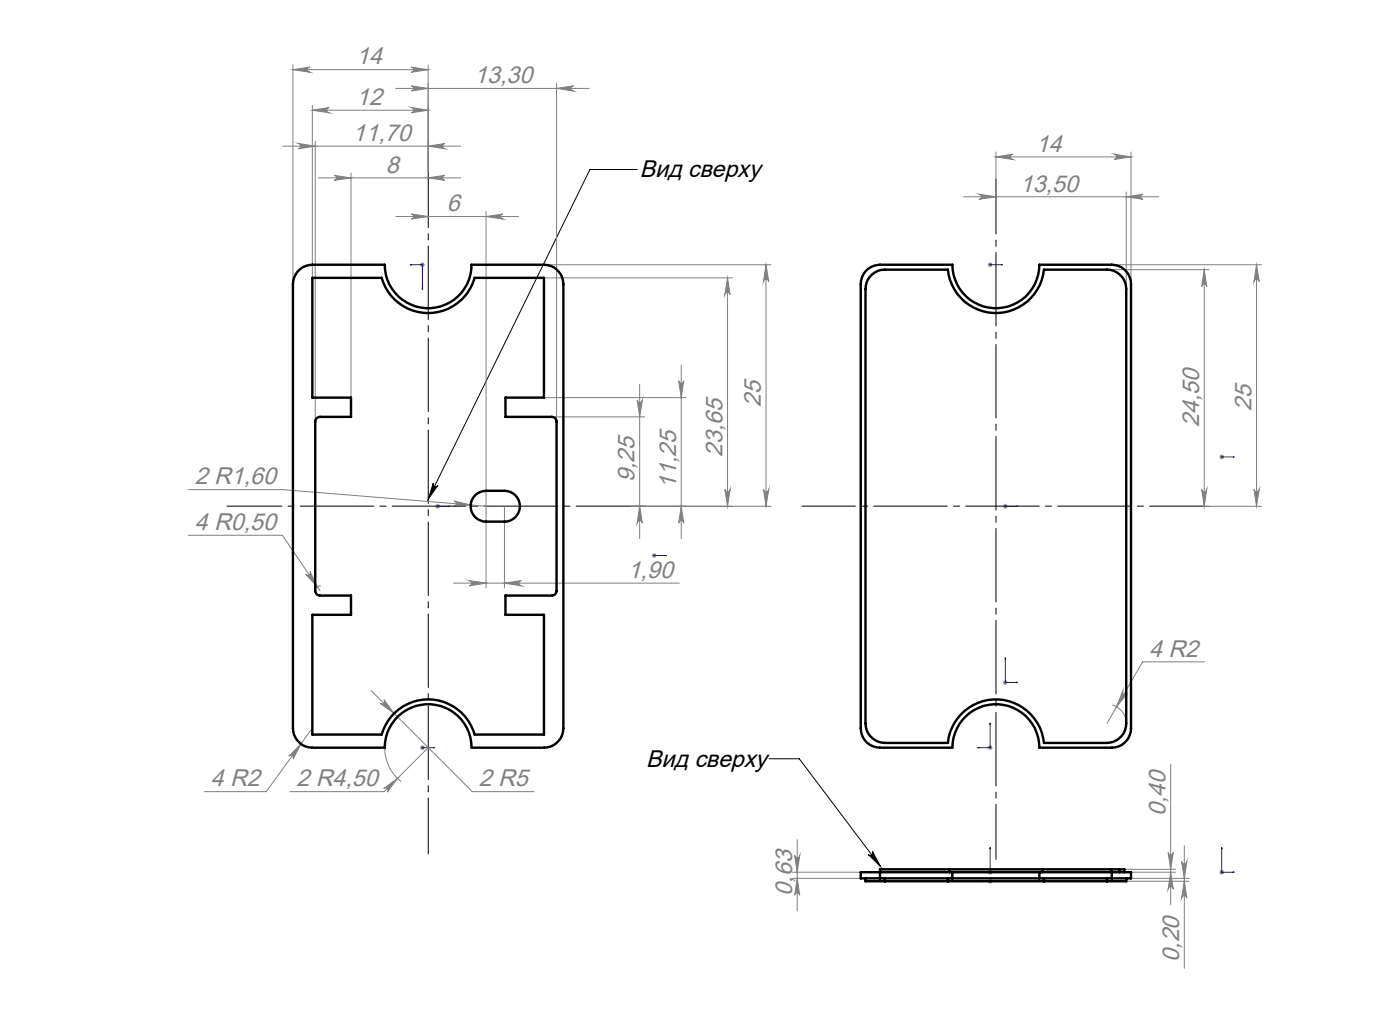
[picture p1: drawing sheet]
<svg xmlns="http://www.w3.org/2000/svg" width="290mm" height="210mm" viewBox="0 0 290 210" stroke-linecap="round" stroke-linejoin="round" font-family="sans-serif">
<path d="M132 35.1h-9.8l-33.5 68.3M89.7 100.1a.53 .53 0 0 0 .3 .6 .53 .53 0 0 0 .7-.2l-2 2.9zM159.3 157.1h6.3l16.8 22.3M179.8 177a.54 .54 0 0 0 .8 0 .54 .54 0 0 0 .1-.7l1.7 3.1z" fill="none" stroke="#000" stroke-width=".21"/>
<g fill="none" stroke="#00f" stroke-width=".21">
<path d="M84.9 54.8h2.6v5.1M84.9 54.8h.3v.1zM87.4 59.7h.2l-.1 .2zM205 54.8h.1zM205.1 54.8h.1M205.1 54.8h2.5M207.6 54.8h-.2h.2M253 94.6h.2zM253.1 94.6h.1M253.1 94.6h2.6M255.7 94.6h-.3h.3M90.6 104.8h.1z"/>
<path d="M90.7 104.8h.1M90.7 104.8h2.5M93.2 104.8h-.2h.2M135.4 115h.2zM135.5 115h.1M135.5 115h2.5M138 115h-.2h.2M208.2 104.8h.1zM208.2 104.8h.1M208.2 104.8h2.6M210.8 104.8h-.3h.3M208.2 136.2l.1 .3h-.1z"/>
<path d="M208.2 136.2v5.1h2.6M87.4 154.8h.2zM87.5 154.8h.1M87.5 154.8h2.5M90 154.8h-.2h.2M202.5 154.8h.3v.1zM205.1 149.7l-.1 .3zM205.1 149.7v5.1h-2.6M210.5 141.3h.3l-.3 .1zM205.1 175.5l-.1 .3zM205.1 175.5v5.1h2.5M253.1 175.5l.1 .3z"/>
<path d="M253.1 175.5v5.1h2.6M202.5 182.5h.3h-.3M202.5 182.5h2.6M205 182.5h.1zM205.1 182.5h.1M207.4 180.6h.2l-.2 .1zM255.4 180.6h.3l-.3 .1z"/>
</g>
<g fill="none" stroke="#808080" stroke-width=".21">
<path d="M60.7 14.4l3.5-.5a.53 .53 0 0 0-.5 .5 .53 .53 0 0 0 .5 .6zM60.7 13.4v45.4M60.7 14.4h28M82 18.3h40M85.2 13.9l3.5 .5-3.5 .6a.53 .53 0 0 0 .5-.6 .53 .53 0 0 0-.5-.5zM85.2 17.8l3.5 .5-3.5 .5a.53 .53 0 0 0 .5-.5 .53 .53 0 0 0-.5-.5zM88.7 13.4v22.1M115.3 17.3v70M115.3 18.3l3.5-.5a.53 .53 0 0 0-.5 .5 .53 .53 0 0 0 .5 .5zM58.6 30.3h36.8M61.8 29.7l3.5 .6-3.5 .5a.55 .55 0 0 0 .5-.5 .55 .55 0 0 0-.5-.6zM64.7 21.8v35.7"/>
<path d="M64.7 22.8h24M64.7 22.8l3.5-.5a.55 .55 0 0 0-.5 .5 .55 .55 0 0 0 .5 .6zM65.3 29.2v58.1M66 36.8h29.4M69.2 36.3l3.5 .5-3.5 .6a.53 .53 0 0 0 .5-.6 .53 .53 0 0 0-.5-.5zM72.7 35.8v46.5M85.2 22.3l3.5 .5-3.5 .6a.55 .55 0 0 0 .5-.6 .55 .55 0 0 0-.5-.5zM88.7 30.3l3.5-.6a.55 .55 0 0 0-.5 .6 .55 .55 0 0 0 .5 .5zM88.7 36.8l3.5-.5a.53 .53 0 0 0-.5 .5 .53 .53 0 0 0 .5 .6zM206.3 31.5v5.6M206.3 32.5h28M206.3 32.5l3.5-.6a.55 .55 0 0 0-.5 .6 .55 .55 0 0 0 .5 .5z"/>
<path d="M230.8 31.9l3.5 .6-3.5 .5a.55 .55 0 0 0 .5-.5 .55 .55 0 0 0-.5-.6zM233.3 39.8v20M234.3 31.5v27.3M82 44.8h25.4M85.2 44.3l3.5 .5-3.5 .6a.53 .53 0 0 0 .5-.6 .53 .53 0 0 0-.5-.5zM87 54.8h1M87.1 54.5l.7 .7M87.5 54.3v1M87.8 54.5l-.7 .7M100.7 43.8v78M100.7 44.8l3.5-.5a.53 .53 0 0 0-.5 .5 .53 .53 0 0 0 .5 .6zM112.7 54.8h47"/>
<path d="M112.7 57.5h39M150.7 57.5v47.3M150.7 57.5l.5 3.5a.55 .55 0 0 0-.5-.5 .55 .55 0 0 0-.6 .5zM158.7 54.8v50M158.7 54.8l.5 3.5a.55 .55 0 0 0-.5-.5 .55 .55 0 0 0-.5 .5zM199.6 40.7h40.4M202.8 40.2l3.5 .5-3.5 .6a.53 .53 0 0 0 .5-.6 .53 .53 0 0 0-.5-.5zM204.6 54.8h1M204.8 54.5l.7 .7M205.1 54.3v1M205.5 54.5l-.7 .7M229.3 55.8h21.1"/>
<path d="M230.3 54.8h31M233.3 40.7l3.5-.5a.53 .53 0 0 0-.5 .5 .53 .53 0 0 0 .5 .6zM249.4 55.8l.6 3.5a.53 .53 0 0 0-.6-.5 .53 .53 0 0 0-.5 .5zM249.4 55.8v49M260.3 54.8l.5 3.5a.55 .55 0 0 0-.5-.5 .55 .55 0 0 0-.5 .5zM260.3 54.8v50M132.5 79.6v32M140.6 78.8a.53 .53 0 0 0 .5 .6 .53 .53 0 0 0 .5-.6l-.5 3.5zM141.1 75.6v36M112.7 82.3h29.4M114.3 86.3h19.2M132 82.8a.55 .55 0 0 0 .5 .5 .55 .55 0 0 0 .6-.5l-.6 3.5z"/>
<path d="M252.6 94.6h1M252.7 94.3l.7 .7M253.1 94.1v1M253.4 94.3l-.7 .7M39 110.8h19.5l7.8 11.5M39 101.4h19.5l42.2 3.4M63.3 118.9a.54 .54 0 0 0 .7 .1 .54 .54 0 0 0 .2-.7l1.5 3.2zM90.1 104.8h1.1M90.3 104.5l.7 .7M90.7 104.3v1M91 104.5l-.7 .7M94.1 103.8l3.4 .8-3.5 .2a.53 .53 0 0 0 .5-.5 .53 .53 0 0 0-.4-.5z"/>
<path d="M104.5 104.8v17M130.7 104.8h29M132.5 104.8l.6 3.5a.55 .55 0 0 0-.6-.5 .55 .55 0 0 0-.5 .5zM135 115h1M135.1 114.7l.8 .7M135.5 114.6v.9M135.9 114.7l-.8 .7M141.1 104.8l.5 3.5a.53 .53 0 0 0-.5-.5 .53 .53 0 0 0-.5 .5zM150.1 101.3a.55 .55 0 0 0 .6 .6 .55 .55 0 0 0 .5-.6l-.5 3.5zM158.2 101.3a.55 .55 0 0 0 .5 .6 .55 .55 0 0 0 .5-.6l-.5 3.5zM207.8 104.8h.9M207.9 104.5l.7 .7"/>
<path d="M208.2 104.3v1M208.6 104.5l-.7 .7M248.9 101.3a.53 .53 0 0 0 .5 .6 .53 .53 0 0 0 .6-.6l-.6 3.5zM249.2 104.8h12.1M259.8 101.3a.55 .55 0 0 0 .5 .6 .55 .55 0 0 0 .5-.6l-.5 3.5zM66.5 121.4a.98 .98 0 0 0-1.2 .9M93.9 120.8h46.8M97.2 120.2l3.5 .6-3.5 .5a.55 .55 0 0 0 .5-.5 .55 .55 0 0 0-.5-.6zM104.5 120.8l3.5-.6a.55 .55 0 0 0-.5 .6 .55 .55 0 0 0 .5 .5zM249.5 137.1h-12.8l-7.4 12.7M62.3 154.1l-1.6 3.1a.53 .53 0 0 0-.1-.7 .53 .53 0 0 0-.8 .1zM64.7 150.8l-9.6 13.1h-12.8"/>
<path d="M76.9 143l20.9 20.9h12.8M79.5 144.9l2.1 2.8-2.8-2a.54 .54 0 0 0 .7-.1 .54 .54 0 0 0 0-.7zM79.7 154.8a8.8 8.8 0 0 0 3.4 7.1M87 154.8h1M87.1 154.5l.7 .7M87.5 154.3v1M87.8 154.5l-.7 .7M88.7 154.8l-9.1 9.1h-19.6M204.6 154.8h1M204.8 154.5l.7 .7M205.1 154.3v1M205.5 154.5l-.7 .7"/>
<path d="M207.8 141.3h.9M207.9 141l.7 .7M208.2 140.8v1M208.6 141l-.7 .7M230.4 146a4 4 0 0 1 2.9 3.8M232.6 143.1a.54 .54 0 0 0 .2 .7 .54 .54 0 0 0 .7-.2l-2.2 2.8zM242.5 158.3v29.1M79.5 163.3l2.8-2.1-2.1 2.8a.52 .52 0 0 0 0-.7 .52 .52 0 0 0-.7 0zM164.6 177.1a.53 .53 0 0 0 .5 .5 .53 .53 0 0 0 .6-.5l-.6 3.5zM165.1 173.9v14.7M242 176.5a.53 .53 0 0 0 .5 .5 .53 .53 0 0 0 .5-.5l-.5 3.5zM244.8 178.4a.55 .55 0 0 0 .5 .5 .55 .55 0 0 0 .6-.5l-.6 3.5z"/>
<path d="M245.3 175.2v25.3M164.1 180.6h14.2M164.1 181.9h14.2M165.1 181.9l.6 3.5a.53 .53 0 0 0-.6-.5 .53 .53 0 0 0-.5 .5zM183.3 182.5h63M183.3 181.9h63M204.6 180.6h1M204.8 182.1l.7 .7M204.8 180.3l.7 .7M205.1 180.1v1M205.1 182v1M205.5 182.1l-.7 .7"/>
<path d="M205.5 180.3l-.7 .7M232.9 180h10.6M234.3 180.6h9.2M242.5 180.6l.5 3.5a.53 .53 0 0 0-.5-.5 .53 .53 0 0 0-.5 .5zM245.3 182.5l.6 3.5a.55 .55 0 0 0-.6-.5 .55 .55 0 0 0-.5 .5zM252.6 180.6h1M252.7 180.3l.7 .7M253.1 180.1v1M253.4 180.3l-.7 .7"/>
</g>
<path d="M88.7 35.5v141.3" fill="none" stroke="#000" stroke-width=".21" stroke-dasharray="15.2 1.3 1.3 1.3" stroke-dashoffset="3.6"/>
<path d="M130.7 104.8h-83.7" fill="none" stroke="#000" stroke-width=".21" stroke-dasharray="15.2 1.3 1.3 1.3" stroke-dashoffset="3.9"/>
<path d="M206.3 37.1v140.9" fill="none" stroke="#000" stroke-width=".21" stroke-dasharray="15.2 1.3 1.3 1.3" stroke-dashoffset="3.8"/>
<path d="M249.2 104.8h-83.1" fill="none" stroke="#000" stroke-width=".21" stroke-dasharray="15.2 1.3 1.3 1.3" stroke-dashoffset="4.2"/>
<path d="M89.7 100.1a.53 .53 0 0 0 .3 .6 .53 .53 0 0 0 .7-.2l-2 2.9zM179.8 177a.54 .54 0 0 0 .8 0 .54 .54 0 0 0 .1-.7l1.7 3.1z" fill="#000"/>
<g fill="#00f">
<path d="M93 104.8h.2zM90.6 104.8h.1zM84.9 54.8h.3v.1zM87.4 59.7h.2l-.1 .2zM137.8 115h.2zM135.4 115h.2zM89.8 154.8h.2zM87.4 154.8h.2z"/>
<path d="M210.5 104.8h.3zM208.2 104.8h.1zM202.5 154.8l.3 .1v-.1zM205.1 149.7l-.1 .3zM255.4 94.6h.3zM253 94.6h.2zM207.4 54.8h.2zM205 54.8h.1zM210.5 141.3h.3l-.3 .1zM208.2 136.2l.1 .3h-.1zM202.5 182.5h.3zM205 182.5h.1zM255.4 180.6h.3l-.3 .1zM253.1 175.5l.1 .3zM207.4 180.6h.2l-.2 .1zM205.1 175.5l-.1 .3z"/>
</g>
<g fill="#808080">
<path d="M115.3 18.3l3.5-.5a.53 .53 0 0 0-.5 .5 .53 .53 0 0 0 .5 .5zM85.2 17.8l3.5 .5-3.5 .5a.53 .53 0 0 0 .5-.5 .53 .53 0 0 0-.5-.5zM100.7 44.8l3.5-.5a.53 .53 0 0 0-.5 .5 .53 .53 0 0 0 .5 .6zM85.2 44.3l3.5 .5-3.5 .6a.53 .53 0 0 0 .5-.6 .53 .53 0 0 0-.5-.5zM233.3 40.7l3.5-.5a.53 .53 0 0 0-.5 .5 .53 .53 0 0 0 .5 .6zM202.8 40.2l3.5 .5-3.5 .6a.53 .53 0 0 0 .5-.6 .53 .53 0 0 0-.5-.5zM230.8 31.9l3.5 .6-3.5 .5a.55 .55 0 0 0 .5-.5 .55 .55 0 0 0-.5-.6zM206.3 32.5l3.5-.6a.55 .55 0 0 0-.5 .6 .55 .55 0 0 0 .5 .5z"/>
<path d="M60.7 14.4l3.5-.5a.53 .53 0 0 0-.5 .5 .53 .53 0 0 0 .5 .6zM85.2 13.9l3.5 .5-3.5 .6a.53 .53 0 0 0 .5-.6 .53 .53 0 0 0-.5-.5zM79.5 163.3a.52 .52 0 0 1 .7 0 .52 .52 0 0 1 0 .7l2.1-2.8zM79.5 144.9a.54 .54 0 0 1 0 .7 .54 .54 0 0 1-.7 .1l2.8 2zM62.3 154.1l-2.5 2.5a.53 .53 0 0 1 .8-.1 .53 .53 0 0 1 .1 .7zM63.3 118.9l2.4 2.6-1.5-3.2a.53 .53 0 0 1-.1 .8 .53 .53 0 0 1-.8-.2zM94.1 103.8a.53 .53 0 0 1 .4 .5 .53 .53 0 0 1-.5 .5l3.5-.2zM97.2 120.2l3.5 .6-3.5 .5a.55 .55 0 0 0 .5-.5 .55 .55 0 0 0-.5-.6zM104.5 120.8l3.5-.6a.55 .55 0 0 0-.5 .6 .55 .55 0 0 0 .5 .5zM232.6 143.1l-1.3 3.3 2.2-2.8a.54 .54 0 0 1-.7 .2 .54 .54 0 0 1-.2-.7z"/>
<path d="M64.7 22.8l3.5-.5a.55 .55 0 0 0-.5 .5 .55 .55 0 0 0 .5 .6zM85.2 22.3l3.5 .5-3.5 .6a.55 .55 0 0 0 .5-.6 .55 .55 0 0 0-.5-.5z"/>
<path d="M61.8 29.7l3.5 .6-3.5 .5a.55 .55 0 0 0 .5-.5 .55 .55 0 0 0-.5-.6zM88.7 30.3l3.5-.6a.55 .55 0 0 0-.5 .6 .55 .55 0 0 0 .5 .5z"/>
<path d="M69.2 36.3l3.5 .5-3.5 .6a.53 .53 0 0 0 .5-.6 .53 .53 0 0 0-.5-.5zM88.7 36.8l3.5-.5a.53 .53 0 0 0-.5 .5 .53 .53 0 0 0 .5 .6z"/>
<path d="M248.9 101.3a.53 .53 0 0 0 .5 .6 .53 .53 0 0 0 .6-.6l-.6 3.5zM249.4 55.8l.6 3.5a.53 .53 0 0 0-.6-.5 .53 .53 0 0 0-.5 .5zM259.8 101.3a.55 .55 0 0 0 .5 .6 .55 .55 0 0 0 .5-.6l-.5 3.5zM260.3 54.8l.5 3.5a.55 .55 0 0 0-.5-.5 .55 .55 0 0 0-.5 .5zM242.5 180.6l.5 3.5a.53 .53 0 0 0-.5-.5 .53 .53 0 0 0-.5 .5zM242 176.5a.53 .53 0 0 0 .5 .5 .53 .53 0 0 0 .5-.5l-.5 3.5zM165.1 181.9l.6 3.5a.53 .53 0 0 0-.6-.5 .53 .53 0 0 0-.5 .5zM164.6 177.1a.53 .53 0 0 0 .5 .5 .53 .53 0 0 0 .6-.5l-.6 3.5z"/>
<path d="M132.5 104.8l.6 3.5a.55 .55 0 0 0-.6-.5 .55 .55 0 0 0-.5 .5zM132 82.8a.55 .55 0 0 0 .5 .5 .55 .55 0 0 0 .6-.5l-.6 3.5zM141.1 104.8l.5 3.5a.53 .53 0 0 0-.5-.5 .53 .53 0 0 0-.5 .5zM140.6 78.8a.53 .53 0 0 0 .5 .6 .53 .53 0 0 0 .5-.6l-.5 3.5zM150.1 101.3a.55 .55 0 0 0 .6 .6 .55 .55 0 0 0 .5-.6l-.5 3.5zM150.7 57.5l.5 3.5a.55 .55 0 0 0-.5-.5 .55 .55 0 0 0-.6 .5zM158.2 101.3a.55 .55 0 0 0 .5 .6 .55 .55 0 0 0 .5-.6l-.5 3.5zM158.7 54.8l.5 3.5a.55 .55 0 0 0-.5-.5 .55 .55 0 0 0-.5 .5z"/>
<path d="M244.8 178.4a.55 .55 0 0 0 .5 .5 .55 .55 0 0 0 .6-.5l-.6 3.5zM245.3 182.5l.6 3.5a.55 .55 0 0 0-.6-.5 .55 .55 0 0 0-.5 .5z"/>
</g>
<g fill="none" stroke="#000" stroke-width=".5">
<path d="M62.1 55.8a4 4 0 0 1 2.6-1h15a9 9 0 0 0 9 9 9 9 0 0 0 9-9h15a4.1 4.1 0 0 1 4 4v92a4.1 4.1 0 0 1-4 4h-15a9 9 0 0 0-9-9 9 9 0 0 0-9 9h-15a4.1 4.1 0 0 1-4-4v-92a4 4 0 0 1 1.4-3zM64.7 57.5h14.4a10 10 0 0 0 9.6 7.3 10 10 0 0 0 9.6-7.3h14.4v24.8h-8v4h9.6a.96 .96 0 0 1 1 1v35a.96 .96 0 0 1-1 1h-9.6v4h8v24.8h-14.4a10 10 0 0 0-9.6-7.3 10 10 0 0 0-9.6 7.3h-14.4v-24.8h8v-4h-6.4a.96 .96 0 0 1-1-1v-35a.96 .96 0 0 1 1-1h6.4v-4h-8zM179.2 56.3a4 4 0 0 1 3.1-1.5h15a9 9 0 0 0 9 9 9 9 0 0 0 9-9h15a4 4 0 0 1 4 4v92a4 4 0 0 1-4 4h-15a9 9 0 0 0-9-9 9 9 0 0 0-9 9h-15a4 4 0 0 1-4-4v-92a4.2 4.2 0 0 1 .9-2.5zM180.2 57.3a4 4 0 0 1 3.1-1.5h13.1a10 10 0 0 0 9.9 9 10 10 0 0 0 10-9h13a4 4 0 0 1 4 4v90a4.1 4.1 0 0 1-4 4h-13a10 10 0 0 0-10-9 10 10 0 0 0-9.9 9h-13.1a4.1 4.1 0 0 1-4-4v-90a4 4 0 0 1 .9-2.5zM98.4 102.6a3.4 3.4 0 0 1 2.3-1h3.8a3.2 3.2 0 0 1 3.2 3.2 3.2 3.2 0 0 1-3.2 3.2h-3.8a3.2 3.2 0 0 1-3-2 3.2 3.2 0 0 1 .7-3.4zM179.3 181.9v.6h4M182.3 181.9h15M183.3 182.5h13.1M183.3 181.9v.6M196.4 182.5h19.9M196.4 181.9v.6M196.7 180h19.2"/>
<path d="M196.7 180h-14.4v1.9M196.7 180v.6M197.3 180.6h-19v1.3h4M197.3 181.9h18M197.3 180.6h18M197.3 180.6v1.3M215.3 180.6h19v1.3h-4M215.3 181.9h15M215.3 180.6v1.3M215.9 180h16M215.9 180v.6M216.3 181.9v.6"/>
<path d="M216.3 182.5h13M229.3 181.9v.6M230.3 180v1.9M231.9 180h1v.6M231.9 180v.6M233.3 181.9v.6h-4"/>
</g>
<g font-size="5" fill="#808080">
<text x="73.8" y="13.3">14</text>
<text x="98.2" y="17.2">13,30</text>
<text x="73.8" y="21.7">12</text>
<text x="73" y="29.2">11,70</text>
<text x="79.9" y="35.7">8</text>
<text x="214.6" y="31.4">14</text>
<text x="211.3" y="39.7">13,50</text>
<text x="92.5" y="43.7">6</text>
<text x="157.6" y="84.3" transform="rotate(-90 157.6 84.3)">25</text>
<text x="248.4" y="88.4" transform="rotate(-90 248.4 88.4)">24,50</text>
<text x="259.2" y="85.1" transform="rotate(-90 259.2 85.1)">25</text>
<text x="149.6" y="94.7" transform="rotate(-90 149.6 94.7)">23,65</text>
<text x="40.3" y="100.3">2 R1,60</text>
<text x="131.5" y="99.9" transform="rotate(-90 131.5 99.9)">9,25</text>
<text x="140.1" y="101.2" transform="rotate(-90 140.1 101.2)">11,25</text>
<text x="40.3" y="109.8">4 R0,50</text>
<text x="130" y="119.7">1,90</text>
<text x="238" y="136">4 R2</text>
<text x="43.7" y="162.9">4 R2</text>
<text x="61.4" y="162.9">2 R4,50</text>
<text x="99.2" y="162.9">2 R5</text>
<text x="241.4" y="169" transform="rotate(-90 241.4 169)">0,40</text>
<text x="164.1" y="185.5" transform="rotate(-90 164.1 185.5)">0,63</text>
<text x="244.3" y="199.2" transform="rotate(-90 244.3 199.2)">0,20</text>
</g>
<g font-size="5">
<text x="132.5" y="36.8">Вид сверху</text>
<text x="133.9" y="158.8">Вид сверху</text>
</g>
</svg>
